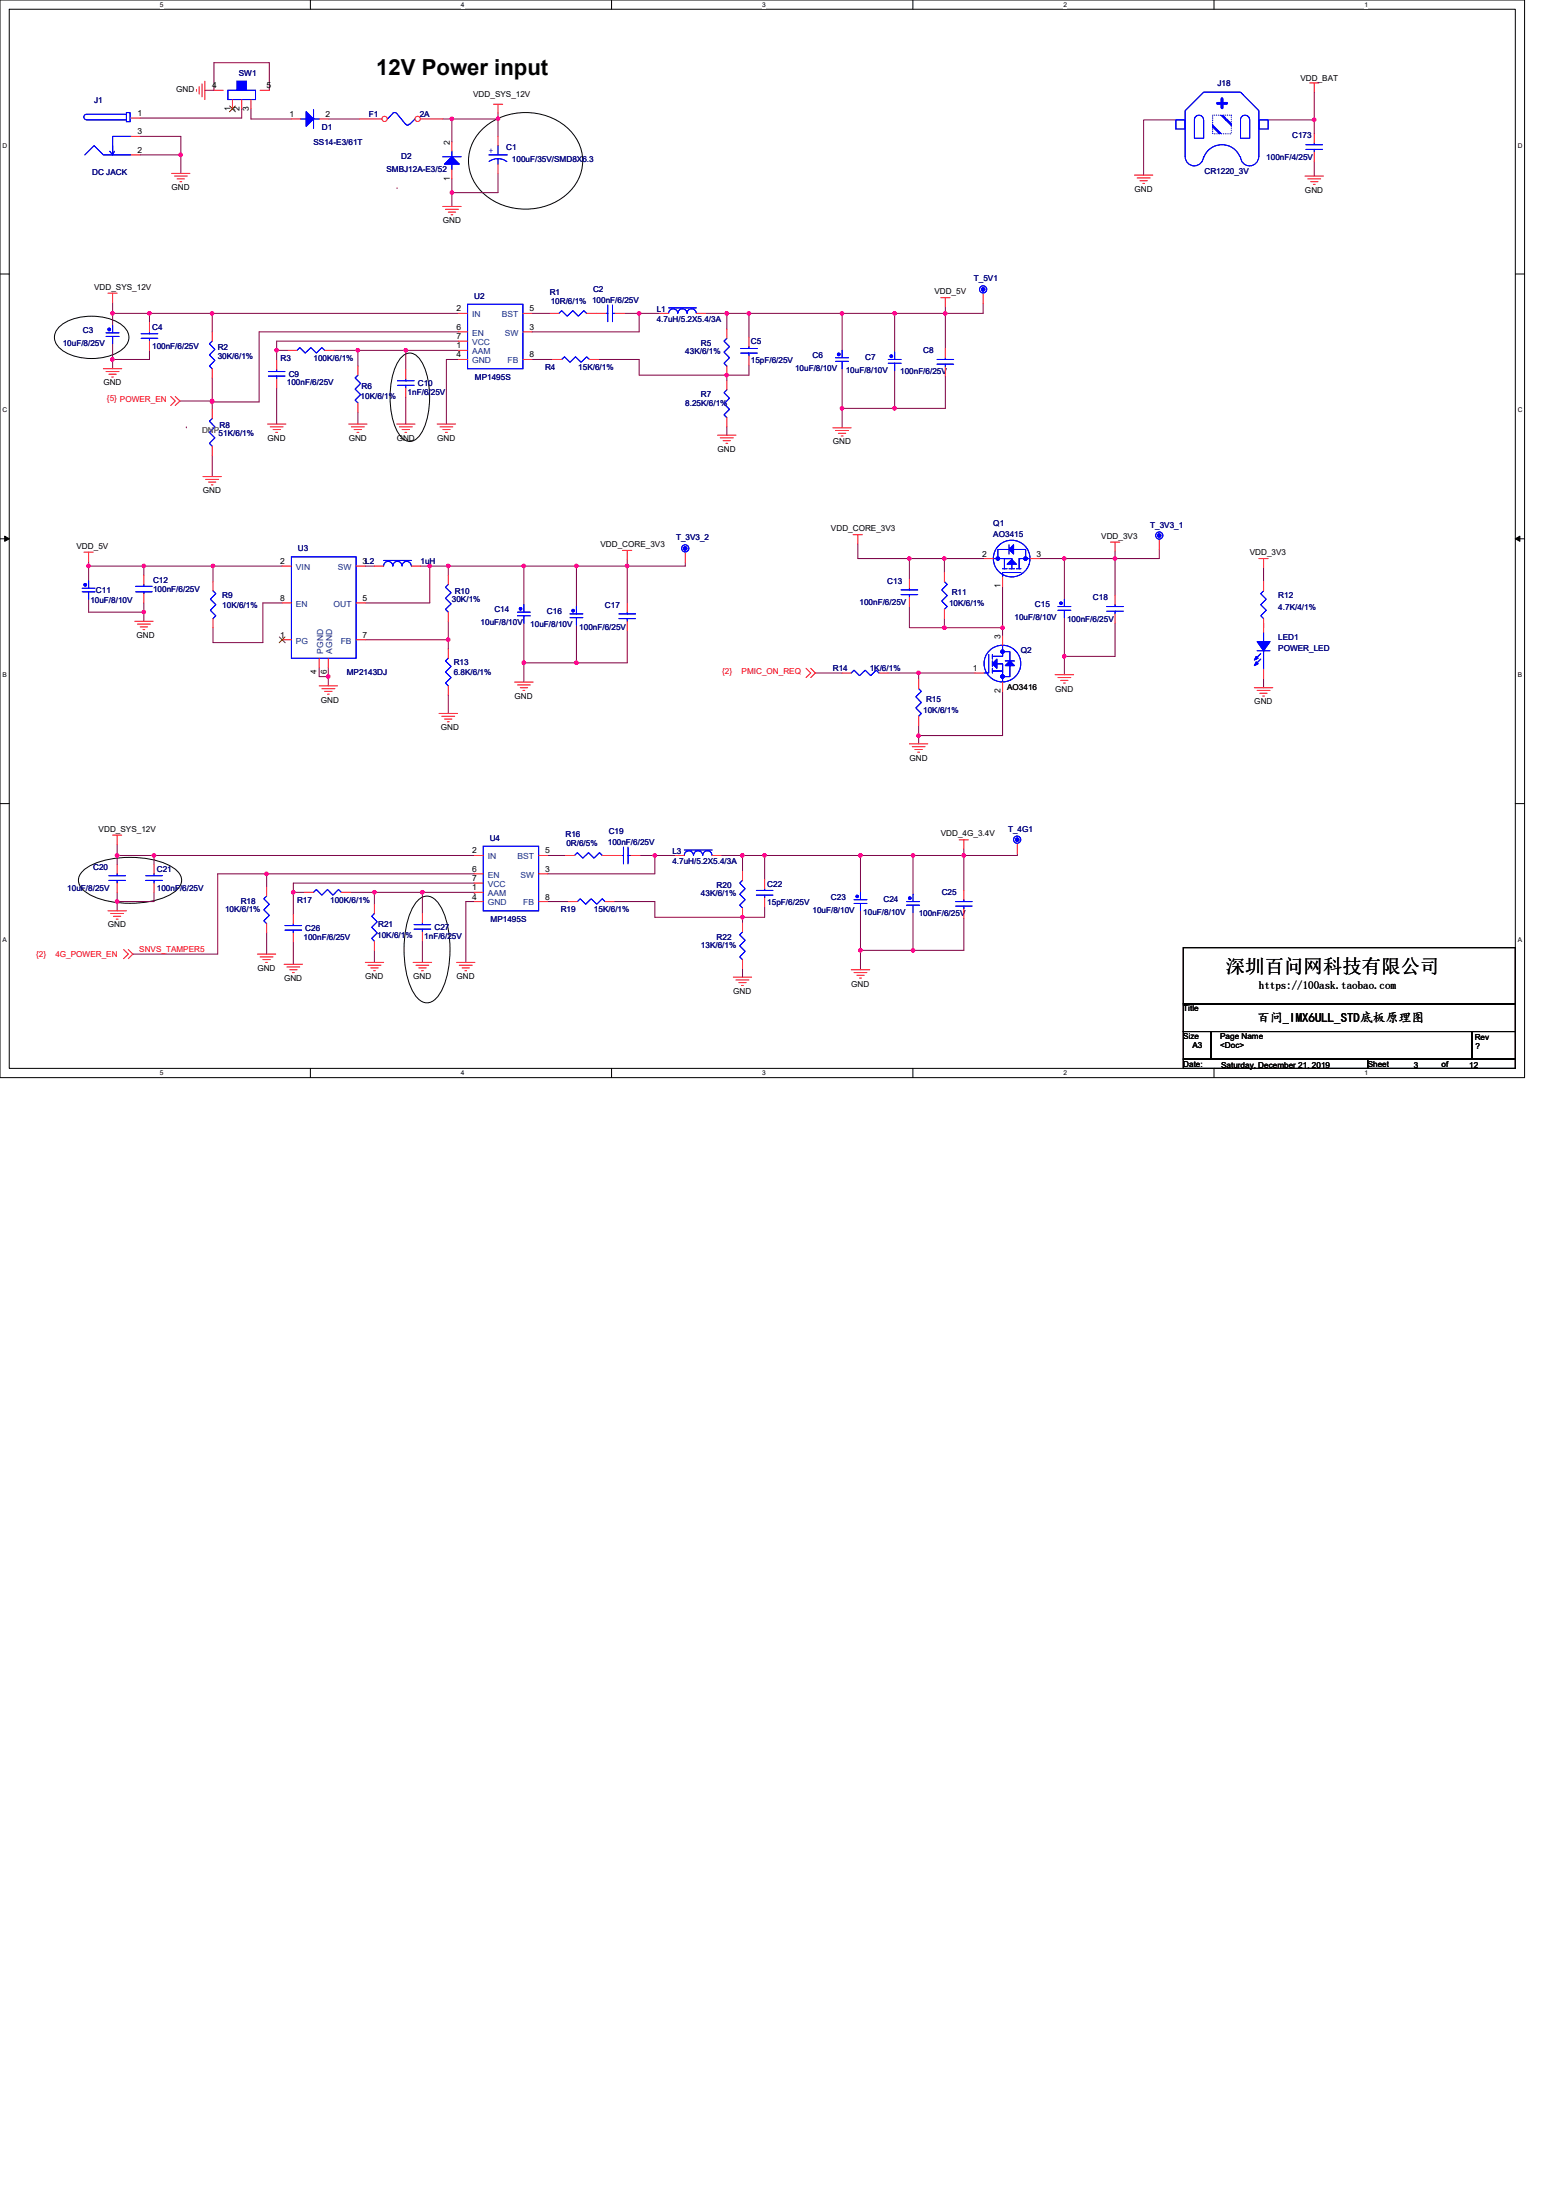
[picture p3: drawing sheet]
<svg xmlns="http://www.w3.org/2000/svg" width="210mm" height="297mm" viewBox="0 0 210 297" stroke-linecap="round" stroke-linejoin="round" font-family="sans-serif">
<path d="M0 0h205.7v145.5h-205.7zM1.2 1.2h203.3v143.1h-203.3z" fill="none" stroke="#000" stroke-width=".13"/>
<g fill="#fff">
<path d="M21.6 .1h.5v1h-.5z"/>
<path d="M21.6 144.4h.5v1h-.5z"/>
</g>
<path d="M41.9 0v1.2M41.9 144.3v1.2" fill="none" stroke="#000" stroke-width=".13"/>
<g fill="#fff">
<path d="M62.2 .1h.5v1h-.5z"/>
<path d="M62.2 144.4h.5v1h-.5z"/>
</g>
<path d="M82.5 0v1.2M82.5 144.3v1.2" fill="none" stroke="#000" stroke-width=".13"/>
<g fill="#fff">
<path d="M102.8 .1h.5v1h-.5z"/>
<path d="M102.8 144.4h.5v1h-.5z"/>
</g>
<path d="M123.2 0v1.2M123.2 144.3v1.2" fill="none" stroke="#000" stroke-width=".13"/>
<g fill="#fff">
<path d="M143.5 .1h.5v1h-.5z"/>
<path d="M143.5 144.4h.5v1h-.5z"/>
</g>
<path d="M163.8 0v1.2M163.8 144.3v1.2" fill="none" stroke="#000" stroke-width=".13"/>
<g fill="#fff">
<path d="M184.1 .1h.5v1h-.5z"/>
<path d="M184.1 144.4h.5v1h-.5z"/>
<path d="M.3 19.1h.7v1h-.7z"/>
<path d="M204.8 19.1h.6v1h-.6z"/>
<path d="M.3 54.9h.7v1h-.7z"/>
<path d="M204.8 54.9h.6v1h-.6z"/>
</g>
<path d="M0 37h1.2M204.5 37h1.2" fill="none" stroke="#000" stroke-width=".13"/>
<g fill="#fff">
<path d="M.3 90.6h.6v1h-.6z"/>
<path d="M204.8 90.6h.6v1h-.6z"/>
</g>
<path d="M0 72.7h1.2M204.5 72.7h1.2" fill="none" stroke="#000" stroke-width=".13"/>
<path d="M.6 72.4l.6 .3-.6 .4zM204.5 72.7l.6-.3v.7z" fill="#000" stroke="#000" stroke-width=".13"/>
<g fill="#fff">
<path d="M.3 126.4h.6v1h-.6z"/>
<path d="M204.8 126.4h.6v1h-.6z"/>
</g>
<g fill="none" stroke="#000" stroke-width=".13">
<path d="M65.1 17.4a8.6 8.6 0 0 1 12.3 .8 5.8 5.8 0 0 1-1.4 8.4 8.6 8.6 0 0 1-11.5-1.3 5.8 5.8 0 0 1 .6-7.9zM8.2 43.9a7.5 7.5 0 0 1 8.3 0 1.91 1.91 0 0 1 0 3.2 7.5 7.5 0 0 1-8.3 0 1.92 1.92 0 0 1 0-3.2zM54.4 48a1.45 1.45 0 0 1 2.2 .5 10.6 10.6 0 0 1 1 8.1 4.4 4.4 0 0 1-1.8 2.9 1.54 1.54 0 0 1-1.8-.7 10.6 10.6 0 0 1-1-8.2 5 5 0 0 1 1.4-2.6zM0 108.5h1.2M11 117.8a8.1 8.1 0 0 1 5.3-2 11.9 11.9 0 0 1 7.3 1.5 1.76 1.76 0 0 1 0 3.1 11.1 11.1 0 0 1-7.3 1.5 8 8 0 0 1-5.3-2 1.57 1.57 0 0 1 0-2.1zM204.5 108.5h1.2M56.2 121.8a1.67 1.67 0 0 1 2.8 0 10.3 10.3 0 0 1 1.7 6.4 11.1 11.1 0 0 1-1.7 6.4 1.66 1.66 0 0 1-2.8 0 10.4 10.4 0 0 1-1.7-6.4 11.1 11.1 0 0 1 1.7-6.4zM159.7 128h44.8v7.6h-44.8zM159.7 135.6h44.8v3.7h-44.8zM159.7 139.3h3.7v3.7h-3.7zM163.4 139.3h35.2v3.7h-35.2zM198.6 139.3h5.9v3.7h-5.9z"/>
<path d="M159.7 143h24.9v1.3h-24.9zM184.6 143h19.9v1.3h-19.9z"/>
</g>
<g fill="none" stroke="#800040" stroke-width=".13">
<path d="M18.9 18.4h5.5v2.5M27.6 12.2h1.3v-3.7h7.4v3.7M32.6 14.7v1.2h-13.7M33.9 14.7v1.4h5.4M44.3 16.1h4.2M59.8 16.1h1.2M61 16.1v3.1M61 16.1h6.2M67.2 15.3v.8M67.2 16.1v2.3M158.7 16.2h-4.4v7.4M171.1 16.2h6.3"/>
<path d="M177.4 12.4v3.8M177.4 16.2v1.9M18.9 20.9h5.5M24.4 20.9v2.5M53.5 25.4h.1M61 24.2v1.8M61 26v1.9M67.2 23.4v2.6h-6.2M177.4 21.8v2M15.2 42.3v1.6M15.2 40.8v1.5h5M15.2 46.4v2.1"/>
<path d="M15.2 48.5v1.3M20.2 47.3v1.2h-5M20.2 42.3h8.4M20.2 42.3v1.3M24.3 54.1h4.3M25.1 57.6v.2M28.6 42.3v2.5M28.6 54.3v1M28.6 51v3.3M28.6 42.3h33.3M37.3 52.4v4.9M37.3 47.3v1.4"/>
<path d="M37.3 47.3h1.5M45.1 47.3h3.2M48.3 55.6v1.7M48.3 47.3v2.1M48.3 47.3h6.5M54.8 53.6v3.7M54.8 47.3v2.6M54.8 47.3h7.1M61.9 47.4h.1M61.9 44.8h-26.9v9.5h-6.4M61.9 46.1h-24.6v1.2M61.9 48.5h-1.7v8.8"/>
<path d="M71.8 42.3h2.4M71.8 48.5h2.7M80.4 42.3h.1M80.8 48.5h5.5v2.2h11.8M84.3 42.3h2M86.3 42.3v2.5h-14.5M86.3 42.3h2.7M95.2 42.3h2.9M98.1 50.7v.7M98.1 42.3h3M98.1 42.3v2.1M98.1 57.6v1.2"/>
<path d="M101.1 42.3v3.3M101.1 49.3v1.4h-3M101.1 42.3h12.5M113.6 42.3v5M113.6 42.3h7.1M113.6 55.1h7.1M113.6 49.8v5.3M113.6 55.1v2.7M120.7 42.3v5.2M120.7 50v5.1h6.9v-4.3M127.6 41.4v5.7M132.7 41v1.3h-12"/>
<path d="M12 75.8v.6M12 76.4h7.4v1.3M12 76.4v2M19.4 76.4h9.3M28.6 61.5v2.8M28.7 76.4v2.1M28.7 76.4h9.4M49.3 76.4h1.2M56.7 76.4h3.8M58 76.4v5h-8.7M60.5 76.4h10.2M60.5 76.4v1.3"/>
<path d="M70.7 76.4v5.2M70.7 76.4h7.1M77.8 76.4v5.5M84.6 75.5v5.9M92.5 75.9v.5h-14.7M115.8 73.4v2h6.9M127.4 75.4h5.4M127.4 75.4h-4.7v2.8M127.4 75.4v1.9M135.3 79.2v5.6M140.3 75.4h3.3M143.6 75.4v5.5"/>
<path d="M150.5 74.4v1h-6.9M156.4 74.2v1.2h-5.9v5M170.5 76.7v1.8M12 80.9v1.8h7.4M19.4 81.4v1.3M19.4 82.7v1.2M38.1 81.4h-2.6v5.4h-6.8v-2M43.1 90.1v1.3h1.2M44.3 90.1v1.3M44.3 91.4v1.2M49.3 86.4h11.2M60.5 83.9v2.5"/>
<path d="M60.5 93.9v2.4M60.5 86.4v1.2M70.7 84.1v5.4M70.7 89.5v2.6M70.7 89.5h7.1M77.8 84.4v5.1M84.6 85.1v4.4h-6.8M110 90.9h3.6M119.9 90.9h4.1M122.7 81.9v2.9h4.7M124 90.9v.8M124 90.9h7.6"/>
<path d="M124 98v1.3M124 99.3v1.1M127.4 83.5v1.3h7.9M135.3 84.8v1.1M135.3 93.3v6h-11.3M143.6 83.4v5.2M143.6 88.6v2.5M150.5 84.1v4.5h-6.9M170.5 84.1v.7M170.5 91.6v1.3M15.8 115.5h5M15.8 114v2.8"/>
<path d="M20.8 115.5v1.3M20.8 115.5h43.2M36 118v1.7M36 118h-6.6v10.8h-11.5M36 118h28M64 119.2h-24.4v1.3M73.9 115.5h2.4M82.5 115.5h.2M86.4 115.5h2v2.5h-14.5M88.4 115.5h2.7M97.3 115.5h2.9M100.2 115.5h3"/>
<path d="M100.2 115.5v2.1M103.2 115.5v3.2M103.2 115.5h12.9M116.1 115.5v5M116.1 115.5h7.1M123.2 115.5v5.2M130.1 114.6v5.6M137.3 115.3v.2h-14.1M15.8 121.7v1.3M15.8 120.5v1.2M20.8 120.5v1.2h-5M36 126v2.8"/>
<path d="M39.6 127.2v3M39.6 120.5h1.5M39.6 120.5v3M47.3 120.5h3.2M50.5 120.5h6.5M50.5 128.3v1.6M50.5 120.5v1.6M57 127.1v2.8M57 120.5v2.8M57 120.5h7M64 120.6h.1M64 121.7h-1.1v8.2"/>
<path d="M73.9 121.7h2.8M82.9 121.7h5.5v2.1h11.8M100.2 123.8v.8M100.2 130.8v1.1M103.2 122.5v1.3h-3M116.1 123v5.3M116.1 128.3v2.6M116.1 128.3h7.1M123.2 123.2v5.1M130.1 124v4.3h-6.9"/>
</g>
<g fill="#f0f" stroke="#f0f" stroke-width=".13">
<circle cx="61" cy="26" r=".24"/>
<circle cx="24.4" cy="20.9" r=".24"/>
<circle cx="36" cy="118" r=".23"/>
<circle cx="57" cy="120.5" r=".24"/>
<circle cx="50.5" cy="120.5" r=".24"/>
<circle cx="100.2" cy="123.8" r=".24"/>
<circle cx="88.4" cy="115.5" r=".24"/>
<circle cx="100.2" cy="115.5" r=".24"/>
<circle cx="116.1" cy="115.5" r=".24"/>
<circle cx="103.2" cy="115.5" r=".24"/>
<circle cx="15.2" cy="48.5" r=".23"/>
<circle cx="20.2" cy="42.3" r=".24"/>
<circle cx="28.6" cy="42.3" r=".23"/>
<circle cx="37.3" cy="47.3" r=".24"/>
<circle cx="54.8" cy="47.3" r=".23"/>
<circle cx="48.3" cy="47.3" r=".23"/>
<circle cx="58" cy="76.4" r=".23"/>
<circle cx="44.3" cy="91.3" r=".24"/>
<circle cx="60.5" cy="86.4" r=".24"/>
<circle cx="86.2" cy="42.3" r=".24"/>
<circle cx="98.1" cy="50.7" r=".23"/>
<circle cx="98.1" cy="42.3" r=".23"/>
<circle cx="113.6" cy="42.3" r=".23"/>
<circle cx="101.1" cy="42.3" r=".24"/>
<circle cx="70.7" cy="76.4" r=".24"/>
<circle cx="60.5" cy="76.4" r=".24"/>
<circle cx="19.4" cy="82.6" r=".23"/>
<circle cx="19.4" cy="76.4" r=".23"/>
<circle cx="28.7" cy="76.4" r=".23"/>
<circle cx="120.7" cy="42.3" r=".24"/>
<circle cx="120.7" cy="55.1" r=".24"/>
<circle cx="113.6" cy="55.1" r=".24"/>
<circle cx="15.8" cy="121.7" r=".24"/>
<circle cx="15.8" cy="115.5" r=".24"/>
<circle cx="20.8" cy="115.5" r=".24"/>
<circle cx="11.9" cy="76.4" r=".23"/>
<circle cx="15.2" cy="42.3" r=".23"/>
<circle cx="127.6" cy="42.3" r=".24"/>
<circle cx="77.8" cy="89.5" r=".24"/>
<circle cx="70.7" cy="89.5" r=".24"/>
<circle cx="84.6" cy="76.4" r=".23"/>
<circle cx="77.8" cy="76.4" r=".24"/>
<circle cx="123.2" cy="128.3" r=".23"/>
<circle cx="116.1" cy="128.3" r=".24"/>
<circle cx="130.1" cy="115.5" r=".24"/>
<circle cx="123.2" cy="115.5" r=".24"/>
<circle cx="67.2" cy="16" r=".23"/>
<circle cx="61" cy="16" r=".23"/>
<circle cx="123.9" cy="90.8" r=".23"/>
<circle cx="123.9" cy="99.3" r=".23"/>
<circle cx="122.7" cy="75.4" r=".24"/>
<circle cx="143.6" cy="75.4" r=".23"/>
<circle cx="127.4" cy="75.4" r=".23"/>
<circle cx="127.4" cy="84.8" r=".23"/>
<circle cx="135.3" cy="84.8" r=".24"/>
<circle cx="143.6" cy="88.6" r=".24"/>
<circle cx="150.5" cy="75.4" r=".24"/>
<circle cx="39.6" cy="120.5" r=".24"/>
<circle cx="177.3" cy="16.2" r=".24"/>
<circle cx="28.6" cy="54.3" r=".24"/>
<circle cx="28.6" cy="54.1" r=".24"/>
</g>
<g fill="none" stroke="#f00" stroke-width=".13">
<path d="M17.7 15.9h1.2M17.7 18.4h1.2M26.5 12.1v.2M26.9 11.7v1M27.3 11.3v1.8M27.6 11v2.4M28.9 12.2h1.2M31.4 13.4v1.3M32.6 13.4v1.3M33.9 13.4v1.3M35.1 12.2h1.2M39.3 16.1h1.3"/>
<path d="M43.1 16.1h1.2M66.6 14.1h1.2M67.2 14.1v1.2M67.2 18.4v1.3M176.7 11.2h1.3M177.4 11.2v1.2M14.6 39.6h1.2M15.2 39.6v1.2M17.7 20.9h1.2M23.2 23.4h2.4M23.5 23.8h1.8M23.9 24.2h1"/>
<path d="M24.3 24.5h.2M59.8 27.9h2.4M60.1 28.3h1.8M60.5 28.6h1M60.9 29h.2M67.2 22.2v1.2M153.1 23.6h2.5M153.5 24h1.7M153.8 24.4h1M154.2 24.8h.3M176.1 23.8h2.5M176.5 24.2h1.7"/>
<path d="M176.9 24.5h1M177.2 24.9h.3M13.9 49.8h2.5M14.3 50.2h1.8M14.7 50.5h1M15.1 50.9h.2M20.2 43.6v1.2M20.2 46.1v1.2M23 53.5l.6 .6-.6 .7M23.6 53.5l.7 .6-.7 .7M36.1 57.3h2.5M36.5 57.6h1.7"/>
<path d="M36.9 58h.9M37.2 58.4h.3M38.8 47.3h1.3M43.8 47.3h1.3M47.1 57.3h2.4M47.4 57.6h1.8M47.8 58h1M48.2 58.4h.2M48.3 54.4v1.2M48.3 49.4v1.3M53.5 57.3h2.5M53.9 57.6h1.7"/>
<path d="M54.3 58h1M54.7 58.4h.2M54.8 49.9v1.3M54.8 52.4v1.2M59 57.3h2.5M59.4 57.6h1.7M59.8 58h.9M60.1 58.4h.3M61.9 47.3h1.2M61.9 42.3h1.2M61.9 48.5h1.2M61.9 44.8h1.2"/>
<path d="M61.9 46.1h1.2M70.6 44.8h1.2M70.6 42.3h1.2M70.6 48.5h1.2M74.5 48.5h1.3M79.5 48.5h1.3M89 42.3h1.2M94 42.3h1.2M96.8 58.8h2.5M97.2 59.1h1.8M97.6 59.5h1M98 59.9h.2"/>
<path d="M98.1 49.4v1.3M98.1 44.4v1.3M101.1 45.6v1.2M101.1 48v1.3M112.4 57.8h2.5M112.8 58.1h1.7M113.1 58.5h1M113.5 58.9h.3M113.6 47.3h.1M113.6 49.8h.1M120.7 47.5h.1M120.7 50h.1"/>
<path d="M127 40.2h1.2M127.6 40.2v1.2M11.3 74.5h1.3M12 74.5v1.3M12 78.4h.1M19.4 77.7v1.2M27.4 64.3h2.5M27.7 64.7h1.8M28.1 65.1h1M28.5 65.5h.2M38.1 76.4h1.2M48 76.4h1.3"/>
<path d="M60.5 77.7v1.2M84 74.3h1.3M84.6 74.3v1.2M115.1 72.2h1.3M115.8 72.2v1.2M127.4 77.3v1.2M132.8 75.4h1.2M135.3 77.9v1.3M139 75.4h1.3M149.9 73.2h1.2M150.5 73.2v1.2M156.4 72.9v1.3"/>
<path d="M169.9 75.4h1.2M170.5 75.4v1.3M170.5 78.5v1.3M12 80.9h.1M18.2 83.9h2.5M18.5 84.3h1.8M18.9 84.6h1M19.3 85h.2M19.4 80.2v1.2M38.1 86.4h1.2M38.1 81.4h1.2M43.1 92.6h2.5"/>
<path d="M43.1 88.9v1.2M43.4 93h1.8M43.8 93.3h1M44.2 93.7h.2M44.3 88.9v1.2M48 81.4h1.3M48 86.4h1.3M59.2 96.3h2.5M59.6 96.7h1.8M60 97.1h1M60.4 97.5h.2M60.5 82.7v1.2"/>
<path d="M69.4 92.1h2.5M69.8 92.5h1.8M70.2 92.9h1M70.6 93.2h.2M108.8 90.2l.6 .7-.6 .6M109.4 90.2l.6 .7-.6 .6M113.6 90.9h1.3M118.6 90.9h1.3M127.4 82.3v1.2M131.6 90.9h1.2M135.3 92.1v1.2M135.3 85.9v1.2"/>
<path d="M142.4 91.1h2.5M142.8 91.5h1.7M143.1 91.9h1M143.5 92.2h.3M143.6 80.9h.1M143.6 83.4h.1M150.5 80.4v1.2M150.5 82.9v1.2M169.3 92.9h2.5M169.7 93.2h1.7M170 93.6h1M170.4 94h.2"/>
<path d="M170.5 83.5v1.3M170.5 84.1v1.3M170.5 90.4v1.2M15.2 112.8h1.2M15.8 112.8v1.2M20.8 116.8v1.2M20.8 119.2v1.3M36 119.7v1.3M100.2 117.6v1.3M122.7 100.4h2.5M123.1 100.8h1.7M123.5 101.2h1"/>
<path d="M123.8 101.6h.3M129.4 113.4h1.3M130.1 113.4v1.2M137.3 114v1.3M14.6 123h2.5M14.9 123.3h1.8M15.3 123.7h1M15.7 124.1h.2M16.7 128.2l.6 .6-.6 .6M17.3 128.2l.6 .6-.6 .6M34.7 128.8h2.5M35.1 129.2h1.8"/>
<path d="M35.5 129.6h1M35.9 129.9h.2M36 124.7v1.3M38.3 130.2h2.5M38.7 130.6h1.7M39.1 130.9h1M39.5 131.3h.2M39.6 123.5v1.2M39.6 126v1.2M41.1 120.5h1.2M46.1 120.5h1.2M49.3 129.9h2.5"/>
<path d="M49.7 130.3h1.7M50 130.7h1M50.4 131.1h.3M50.5 127.1v1.2M50.5 122.1v1.2M55.8 129.9h2.5M56.1 130.3h1.8M56.5 130.7h1M56.9 131.1h.2M61.6 129.9h2.5M62 130.3h1.7M62.4 130.7h1"/>
<path d="M62.7 131.1h.3M99 131.9h2.4M99.3 132.3h1.8M99.7 132.7h1M100.1 133.1h.2M100.2 122.6v1.2M100.2 129.6v1.2M100.2 124.6v1.2M114.9 130.9h2.5M115.3 131.3h1.7M115.6 131.7h1M116 132.1h.2"/>
<path d="M116.1 120.5h.1M116.1 123h.1M123.2 120.7h.1M123.2 123.2h.1M130.1 120.2v1.3M130.1 122.7v1.3"/>
</g>
<g fill="none" stroke="#00f" stroke-width=".13">
<path d="M11.7 15.4a.37 .37 0 0 0-.4 .4 .37 .37 0 0 0 .4 .4M11.7 15.4h5.4M11.7 16.2h5.4M17.1 15.2h.4v1.2h-.4zM17.7 18.4h-2.5v2.5v-1.2M30.8 12.2h3.7v1.2h-3.7zM40.6 16.1h.7M42.3 14.8v2.5M42.3 16.1h.8M53 15.3l.3-.1 .2 .1M53 15.3l-.7 .8M53.5 15.3l1.3 1.5"/>
<path d="M55.2 16.8l-.2 .1-.2-.1M56 16.1l-.7 .7M67.2 19.7v1.2M11.5 20.9l1.2-1.2 1.2 1.2h3.8M14.8 20.4l.4 .5 .2-.5M66 20.9h2.5M66 21.8a2.02 2.02 0 0 1 2.4 0M67.2 21.4v.8M19 45.7h2.3M19 45.1h2.3M20.2 44.8v.3M20.2 45.7v.4"/>
<path d="M40.1 47.3l.3-.4 .8 .8 .8-.8 .7 .8 .7-.8 .4 .4M48.3 50.7l-.4 .3 .8 .8-.8 .7 .8 .8-.8 .7 .4 .4M53.6 52h2.3M53.6 51.4h2.3M54.8 51.2v.2M54.8 52v.4M63.1 41.1h7.5v8.7h-7.5zM75.8 48.5l.4-.3 .7 .7 .8-.7 .7 .7 .8-.7 .3 .3M90.2 42.3a.61 .61 0 0 1 .6-.6 .61 .61 0 0 1 .7 .6M90.2 41.6h3.8M92.7 42.3a.61 .61 0 0 0-.6-.6 .61 .61 0 0 0-.6 .6M94 42.3a.61 .61 0 0 0-.7-.6 .61 .61 0 0 0-.6 .6"/>
<path d="M98.1 45.7l-.4 .4 .7 .7-.7 .7 .7 .8-.7 .7 .4 .4M99.9 47.7h2.3M99.9 47.1h2.3M101.1 46.8v.3M101.1 47.7v.3M112.8 48.8h1.7M112.8 48.3h1.7M113.6 47.3v1M113.6 48.8v1M119.9 49h1.7M119.9 48.5h1.7M120.7 47.5v1"/>
<path d="M120.7 49v1M11.1 79.9h1.7M11.1 79.4h1.7M12 78.4v1M12 79.9v1M18.3 79.9h2.2M18.3 79.2h2.2M19.4 78.9v.3M19.4 79.9v.3M39.3 75.2h8.7v13.7h-8.7zM60.5 78.9l-.4 .4 .8 .7-.8 .8 .8 .7-.8 .8 .4 .4M127.4 78.5l.4 .4-.7 .8 .7 .7-.7 .8 .7 .7-.4 .4"/>
<path d="M134 75.4h2.5v1.4M135.3 76.8h.6M135.3 75.4h1.2v.5M135.6 75.5v1.2M135.6 75.4v1.4M136.2 76.8h.7M136.2 73.6v1.2M136.2 74.2h-1.5v1.2M136.8 74.2h1.6v1.2M137.2 76.8h.6M137.8 77.3h-2.5v.6M137.8 75.4h-.3v1.3"/>
<path d="M139 75.4h-1.5v1.4M170.5 79.8l-.4 .4 .8 .7-.8 .7 .8 .8-.8 .7 .4 .4M114.9 90.9l.4-.4 .7 .7 .8-.7 .7 .7 .7-.7 .4 .4M133.4 88.4v2.5h-.6M133.9 89.2v.8M133.9 88.4v.6M133.9 90.2v.7M133.9 90.6h1.4M134 90.6h1.2M134.5 89.6h.8v2.5M134.8 89.6h.5v1.3M135.3 88.4v.2h-1.3"/>
<path d="M135.3 87.1v1.5h-1.4M135.3 88h1v1.2M135.7 89.2h1.2M136.3 89.9v1.5h-1M142.8 82.4h1.7M142.8 81.9h1.7M143.6 80.9v1M143.6 82.4v1M149.4 82.5h2.2M149.4 81.9h2.2M150.5 81.6v.3M150.5 82.5v.4"/>
<path d="M169.7 87.9h1.7M170.1 88.2l-.7 .8M170.1 89l-.7 .7M170.5 85.4v1.2M170.5 87.9v2.5M19.7 118.9h2.2M19.7 118.2h2.2M20.8 118v.2M20.8 118.9v.3M100.2 118.9l-.4 .3 .8 .8-.8 .7 .8 .8-.8 .7 .4 .4M36 121l-.4 .3 .7 .8-.7 .8 .7 .7-.7 .7 .4 .4M38.5 125.6h2.2"/>
<path d="M38.5 125h2.2M39.6 124.7v.3M39.6 125.6v.4M42.3 120.5l.4-.4 .7 .8 .8-.8 .7 .8 .8-.8 .4 .4M50.5 123.3l-.3 .4 .7 .8-.7 .7 .7 .8-.7 .7 .3 .4M100.2 125.8l-.4 .4 .8 .8-.8 .7 .8 .7-.8 .8 .4 .4M115.3 122h1.7M115.3 121.5h1.7M116.1 120.5v1M116.1 122v1M122.3 122.2h1.8M122.3 121.7h1.8"/>
<path d="M123.2 120.7v1M123.2 122.2v1M128.9 122.3h2.3M128.9 121.7h2.3M130.1 121.5v.2M130.1 122.3v.4"/>
<circle cx="136.5" cy="75.4" r="2.48"/>
<circle cx="156.4" cy="72.3" r=".49"/>
<circle cx="135.3" cy="89.6" r="2.48"/>
<circle cx="137.3" cy="113.4" r=".49"/>
</g>
<g fill="#00f" stroke="#00f" stroke-width=".13">
<path d="M136.8 73.6v1.2l-.6-.6z" fill-rule="evenodd"/>
<path d="M136.5 75.5l.7 .7h-1.3z" fill-rule="evenodd"/>
<path d="M136.8 73.6v1.2l-.6-.6z" fill-rule="evenodd"/>
<path d="M136.5 75.5l.7 .7h-1.3z" fill-rule="evenodd"/>
<path d="M122.6 121.1h.3v.3h-.3z" fill-rule="evenodd"/>
<path d="M122.6 121.1h.3v.3h-.3z" fill-rule="evenodd"/>
<path d="M113.1 47.7h.2v.3h-.2z" fill-rule="evenodd"/>
<path d="M113.1 47.7h.2v.3h-.2z" fill-rule="evenodd"/>
<path d="M134.5 89v1.2l-.6-.6z" fill-rule="evenodd"/>
<path d="M136.3 89.2l.6 .7h-1.2z" fill-rule="evenodd"/>
<path d="M134.5 89v1.2l-.6-.6z" fill-rule="evenodd"/>
<path d="M136.3 89.2l.6 .7h-1.2z" fill-rule="evenodd"/>
<path d="M11.4 78.8h.2v.3h-.2z" fill-rule="evenodd"/>
<path d="M11.4 78.8h.2v.3h-.2z" fill-rule="evenodd"/>
<path d="M41.3 15.1l1 1-1 1z" fill-rule="evenodd"/>
<path d="M41.3 15.1l1 1-1 1z" fill-rule="evenodd"/>
<path d="M143 81.3h.3v.3h-.3z" fill-rule="evenodd"/>
<path d="M143 81.3h.3v.3h-.3z" fill-rule="evenodd"/>
<path d="M120.1 48h.3v.2h-.3z" fill-rule="evenodd"/>
<path d="M120.1 48h.3v.2h-.3z" fill-rule="evenodd"/>
<path d="M32 11h1.2v1.2h-1.2z" fill-rule="evenodd"/>
<path d="M32 11h1.2v1.2h-1.2z" fill-rule="evenodd"/>
<path d="M169.7 86.6h1.7l-.9 1.3z" fill-rule="evenodd"/>
<path d="M169.5 89.4l.3 .2-.5 .3z" fill-rule="evenodd"/>
<path d="M169.5 88.6l.3 .3-.5 .2z" fill-rule="evenodd"/>
<path d="M169.7 86.6h1.7l-.9 1.3z" fill-rule="evenodd"/>
<path d="M169.5 89.4l.3 .2-.5 .3z" fill-rule="evenodd"/>
<path d="M169.5 88.6l.3 .3-.5 .2z" fill-rule="evenodd"/>
<circle cx="134.7" cy="75.4" r=".23"/>
<circle cx="138.4" cy="75.4" r=".24"/>
<circle cx="156.4" cy="72.3" r=".23"/>
<circle cx="135.3" cy="88" r=".24"/>
<circle cx="135.3" cy="91.3" r=".24"/>
<circle cx="115.7" cy="121" r=".17"/>
<circle cx="137.3" cy="113.4" r=".24"/>
</g>
<path d="M31 14.3l.8 .8M31.7 14.3l-.7 .8M37.7 86l.8 .8M38.5 86l-.8 .8" fill="none" stroke="#804000" stroke-width=".13"/>
<circle cx="51.9" cy="16.1" r=".36" fill="#fff" stroke="#f00" stroke-width=".13"/>
<path d="M48.5 16.1h3" fill="none" stroke="#f00" stroke-width=".13"/>
<circle cx="56.4" cy="16.1" r=".36" fill="#fff" stroke="#f00" stroke-width=".13"/>
<path d="M56.7 16.1h3.1M98.1 56.4v1.2M98.1 51.4v1.2M124 91.7v1.3M124 96.7v1.3M103.2 118.7v1.3M103.2 121.2v1.3" fill="none" stroke="#f00" stroke-width=".13"/>
<g fill="none" stroke="#00f" stroke-width=".13">
<path d="M158.7 16.2h1.2v1.2h-1.2zM161.2 16.2v2.5h1.2v-2.5M161.2 16.2a.61 .61 0 0 1 .6-.6 .61 .61 0 0 1 .6 .6M167.4 16.2v2.5h1.3v-2.5M167.4 16.2a.61 .61 0 0 1 .6-.6 .61 .61 0 0 1 .6 .6M169.9 16.2h1.2v1.2h-1.2zM162.4 21.1a1.24 1.24 0 0 1-1.2 1.3 1.24 1.24 0 0 1-1.3-1.3v-6.2l2.5-2.5h5l2.5 2.5v6.3a1.24 1.24 0 0 1-1.3 1.2 1.24 1.24 0 0 1-1.2-1.3M167.3 21.2a2.61 2.61 0 0 0-2.5-1.7 2.61 2.61 0 0 0-2.4 1.9M98.1 52.6l-.4 .4 .7 .8-.7 .7 .7 .8-.7 .7 .4 .4M124 93l.3 .3-.7 .8 .7 .7-.7 .8 .7 .7-.3 .4M103.2 120v.2M102.1 120.9h2.2"/>
<path d="M102.1 120.2h2.2M103.2 120.9v.3"/>
</g>
<path d="M164.3 13.9h1.2M164.9 13.3v1.3" fill="none" stroke="#00f" stroke-width=".36"/>
<path d="M163.7 15.6h2.5v2.5h-2.5z" fill="#fff"/>
<path d="M163.7 15.6h2.5v2.5h-2.5z" fill-rule="evenodd" fill="#00f" stroke="#00f" stroke-width=".13"/>
<path d="M158.7 16.2h1.2v1.2h-1.2zM161.2 16.2v2.5h1.2v-2.5M161.2 16.2a.61 .61 0 0 1 .6-.6 .61 .61 0 0 1 .6 .6M167.4 16.2v2.5h1.3v-2.5M167.4 16.2a.61 .61 0 0 1 .6-.6 .61 .61 0 0 1 .6 .6M169.9 16.2h1.2v1.2h-1.2zM162.4 21.1a1.24 1.24 0 0 1-1.2 1.3 1.24 1.24 0 0 1-1.3-1.3v-6.2l2.5-2.5h5l2.5 2.5v6.3a1.24 1.24 0 0 1-1.3 1.2 1.24 1.24 0 0 1-1.2-1.3M167.3 21.2a2.61 2.61 0 0 0-2.5-1.7 2.61 2.61 0 0 0-2.4 1.9" fill="none" stroke="#00f" stroke-width=".13"/>
<path d="M164.3 13.9h1.2M164.9 13.3v1.3" fill="none" stroke="#00f" stroke-width=".36"/>
<path d="M163.7 15.6h2.5v2.5h-2.5z" fill="#fff"/>
<g fill="#00f" stroke="#00f" stroke-width=".13">
<path d="M163.7 15.6h2.5v2.5h-2.5z" fill-rule="evenodd"/>
<path d="M60 22.2l1-1 1 1z" fill-rule="evenodd"/>
<path d="M60 22.2l1-1 1 1z" fill-rule="evenodd"/>
<path d="M14.6 44.3h.3v.3h-.3z" fill-rule="evenodd"/>
<path d="M14.6 44.3h.3v.3h-.3z" fill-rule="evenodd"/>
<path d="M77.2 82.3h.3v.3h-.3z" fill-rule="evenodd"/>
<path d="M77.2 82.3h.3v.3h-.3z" fill-rule="evenodd"/>
<path d="M70.1 82.1h.3v.2h-.3z" fill-rule="evenodd"/>
<path d="M70.1 82.1h.3v.2h-.3z" fill-rule="evenodd"/>
<circle cx="132.7" cy="39.1" r=".23"/>
<circle cx="92.5" cy="74" r=".24"/>
</g>
<g fill="none" stroke="#f00" stroke-width=".13">
<path d="M61 19.2v1.2M158.7 16.2h.1M171.1 16.2h.1M177.4 18.1v1.2M61 22.9v1.3M132.7 39.7v1.3M177.4 20.5v1.3M15.2 43.9h.1M15.2 46.4h.1M28.6 49.8v1.2M28.6 44.8v1.3M28.6 55.3v1.2"/>
<path d="M37.3 48.7v1.2M37.3 51.2v1.2M74.2 42.3h1.2M79.2 42.3h1.2M80.5 42.3h1.3M83 42.3h1.3M127.6 47.1v1.2M127.6 49.5v1.3M28.6 60.2v1.3M28.7 78.5v1.3M50.5 76.4h1.3M55.5 76.4h1.2"/>
<path d="M92.5 74.7v1.2M122.7 78.2v1.2M28.7 83.5v1.3M60.5 87.6v1.3M60.5 92.6v1.3M70.7 81.6h.1M70.7 84.1h.1M77.8 81.9h.1M77.8 84.4h.1M84.6 81.4v1.3M84.6 83.9v1.2M122.7 80.6v1.3"/>
<path d="M15.8 116.8v1.2M15.8 119.2v1.3M64 115.5h1.2M64 118h1.2M64 119.2h1.2M72.7 118h1.2M72.7 115.5h1.2M76.3 115.5h1.2M81.3 115.5h1.2M82.7 115.5h1.2M85.1 115.5h1.3M91.1 115.5h1.3"/>
<path d="M96.1 115.5h1.2M57 123.3v1.3M57 125.8v1.3M64 120.5h1.2M64 121.7h1.2M72.7 121.7h1.2M76.7 121.7h1.2M81.6 121.7h1.3"/>
</g>
<g fill="none" stroke="#00f" stroke-width=".13">
<path d="M176.2 19.5h2.3M177.4 19.3v.2M59.8 21.2h2.4M61 20.4v.8M61 22.2v.7M176.2 20.2h2.3M177.4 20.2v.3M14.3 45.4h1.8M14.3 44.9h1.8M15.2 43.9v1M15.2 45.4v1M28.6 46.1l-.3 .3 .7 .8-.7 .7 .7 .8-.7 .7 .3 .4"/>
<path d="M28.6 56.5l-.3 .4 .7 .7-.7 .8 .7 .7-.7 .8 .3 .3M36.2 50.8h2.3M36.2 50.2h2.3M37.3 49.9v.3M37.3 50.8v.4M75.4 42.3l.4-.3 .7 .7 .8-.7 .7 .7 .8-.7 .4 .3M81.8 42.3h.2M82 41.2v2.2M82.7 41.2v2.2M82.7 42.3h.3M126.4 49.2h2.3M126.4 48.5h2.3"/>
<path d="M127.6 48.3v.2M127.6 49.2v.3M28.7 79.8l.4 .4-.7 .7 .7 .7-.7 .8 .7 .7-.4 .4M51.8 76.4a.61 .61 0 0 1 .6-.6 .61 .61 0 0 1 .6 .6M51.8 75.7h3.7M54.3 76.4a.61 .61 0 0 0-.7-.6 .61 .61 0 0 0-.6 .6M55.5 76.4a.61 .61 0 0 0-.6-.6 .61 .61 0 0 0-.6 .6M121.6 79.7h2.2M122.7 79.4v.3M60.5 88.9l-.4 .3 .8 .8-.8 .7 .8 .8-.8 .7 .4 .4M69.8 83.1h1.8M69.8 82.7h1.8"/>
<path d="M70.7 81.6v1.1M70.7 83.1v1M76.9 83.4h1.8M76.9 82.9h1.8M77.8 81.9v1M77.8 83.4v1M83.5 83.5h2.3M83.5 82.9h2.3M84.6 82.7v.2M84.6 83.5v.4M121.6 80.3h2.2M122.7 80.3v.3"/>
<path d="M14.7 118.9h2.2M14.7 118.2h2.2M15.8 118v.2M15.8 118.9v.3M65.2 114.3h7.5v8.7h-7.5zM77.5 115.5l.4-.4 .8 .8 .7-.8 .8 .8 .7-.8 .4 .4M83.9 115.5h.2M84.1 114.4v2.2M84.8 114.4v2.2M84.8 115.5h.3M92.4 114.8h3.7M92.4 115.5a.62 .62 0 0 1 .6-.6 .62 .62 0 0 1 .6 .6 .61 .61 0 0 1 .6-.6 .61 .61 0 0 1 .6 .6 .62 .62 0 0 1 .7-.6 .62 .62 0 0 1 .6 .6"/>
<path d="M55.9 125.5h2.2M55.9 124.8h2.2M57 124.6v.2M57 125.5v.3M77.9 121.7l.4-.4 .7 .8 .8-.8 .7 .8 .8-.8 .3 .4"/>
<circle cx="132.7" cy="39.1" r=".49"/>
<circle cx="92.5" cy="74" r=".49"/>
</g>
<g fill="#f0f" stroke="#f0f" stroke-width=".13">
<circle cx="61" cy="26" r=".24"/>
<circle cx="24.4" cy="20.9" r=".24"/>
<circle cx="36" cy="118" r=".23"/>
<circle cx="57" cy="120.5" r=".24"/>
<circle cx="50.5" cy="120.5" r=".24"/>
<circle cx="100.2" cy="123.8" r=".24"/>
<circle cx="88.4" cy="115.5" r=".24"/>
<circle cx="100.2" cy="115.5" r=".24"/>
<circle cx="116.1" cy="115.5" r=".24"/>
<circle cx="103.2" cy="115.5" r=".24"/>
<circle cx="15.2" cy="48.5" r=".23"/>
<circle cx="20.2" cy="42.3" r=".24"/>
<circle cx="28.6" cy="42.3" r=".23"/>
<circle cx="37.3" cy="47.3" r=".24"/>
<circle cx="54.8" cy="47.3" r=".23"/>
<circle cx="48.3" cy="47.3" r=".23"/>
<circle cx="58" cy="76.4" r=".23"/>
<circle cx="44.3" cy="91.3" r=".24"/>
<circle cx="60.5" cy="86.4" r=".24"/>
<circle cx="86.2" cy="42.3" r=".24"/>
<circle cx="98.1" cy="50.7" r=".23"/>
<circle cx="98.1" cy="42.3" r=".23"/>
<circle cx="113.6" cy="42.3" r=".23"/>
<circle cx="101.1" cy="42.3" r=".24"/>
<circle cx="70.7" cy="76.4" r=".24"/>
<circle cx="60.5" cy="76.4" r=".24"/>
<circle cx="19.4" cy="82.6" r=".23"/>
<circle cx="19.4" cy="76.4" r=".23"/>
<circle cx="28.7" cy="76.4" r=".23"/>
<circle cx="120.7" cy="42.3" r=".24"/>
<circle cx="120.7" cy="55.1" r=".24"/>
<circle cx="113.6" cy="55.1" r=".24"/>
<circle cx="15.8" cy="121.7" r=".24"/>
<circle cx="15.8" cy="115.5" r=".24"/>
<circle cx="20.8" cy="115.5" r=".24"/>
<circle cx="11.9" cy="76.4" r=".23"/>
<circle cx="15.2" cy="42.3" r=".23"/>
<circle cx="127.6" cy="42.3" r=".24"/>
<circle cx="77.8" cy="89.5" r=".24"/>
<circle cx="70.7" cy="89.5" r=".24"/>
<circle cx="84.6" cy="76.4" r=".23"/>
<circle cx="77.8" cy="76.4" r=".24"/>
<circle cx="123.2" cy="128.3" r=".23"/>
<circle cx="116.1" cy="128.3" r=".24"/>
<circle cx="130.1" cy="115.5" r=".24"/>
<circle cx="123.2" cy="115.5" r=".24"/>
<circle cx="67.2" cy="16" r=".23"/>
<circle cx="61" cy="16" r=".23"/>
<circle cx="123.9" cy="90.8" r=".23"/>
<circle cx="123.9" cy="99.3" r=".23"/>
<circle cx="122.7" cy="75.4" r=".24"/>
<circle cx="143.6" cy="75.4" r=".23"/>
<circle cx="127.4" cy="75.4" r=".23"/>
<circle cx="127.4" cy="84.8" r=".23"/>
<circle cx="135.3" cy="84.8" r=".24"/>
<circle cx="143.6" cy="88.6" r=".24"/>
<circle cx="150.5" cy="75.4" r=".24"/>
<circle cx="39.6" cy="120.5" r=".24"/>
<circle cx="177.3" cy="16.2" r=".24"/>
<circle cx="28.6" cy="54.3" r=".24"/>
<circle cx="28.6" cy="54.1" r=".24"/>
</g>
<text font-size="3" x="50.8" y="10.1">12V Power input</text>
<text font-size="2.6" x="165.4" y="131.4">深圳百问网科技有限公司</text>
<text font-size="1.7" x="169.7" y="138">百问_IMX6ULL_STD底板原理图</text>
<text font-size="1.5" x="169.9" y="133.6">https://100ask.taobao.com</text>
<g font-size="1.1">
<text x="28.6" y="11.9">4</text>
<text x="36" y="11.9">5</text>
<text x="175.5" y="11">VDD_BAT</text>
<text x="18.5" y="15.7">1</text>
<text x="23.8" y="12.5">GND</text>
<text x="31.1" y="14.9" transform="rotate(-90 31.1 14.9)">1</text>
<text x="32.3" y="14.9" transform="rotate(-90 32.3 14.9)">2</text>
<text x="33.6" y="14.9" transform="rotate(-90 33.6 14.9)">3</text>
<text x="39.1" y="15.8">1</text>
<text x="43.9" y="15.8">2</text>
<text x="63.9" y="13.1">VDD_SYS_12V</text>
<text x="18.5" y="18.1">3</text>
<text x="18.5" y="20.6">2</text>
<text x="60.7" y="19.6" transform="rotate(-90 60.7 19.6)">2</text>
<text x="23.2" y="25.7">GND</text>
<text x="60.7" y="24.4" transform="rotate(-90 60.7 24.4)">1</text>
<text x="153.1" y="25.9">GND</text>
<text x="176.1" y="26">GND</text>
<text x="59.8" y="30.1">GND</text>
<text x="12.7" y="39.1">VDD_SYS_12V</text>
<text x="126.1" y="39.7">VDD_5V</text>
<text x="61.6" y="47">1</text>
<text x="61.6" y="42">2</text>
<text x="61.6" y="44.5">6</text>
<text x="61.6" y="45.8">7</text>
<text x="71.4" y="42">5</text>
<text x="71.4" y="44.5">3</text>
<text x="13.9" y="52">GND</text>
<text x="61.6" y="48.3">4</text>
<text x="71.4" y="48.3">8</text>
<text x="36.1" y="59.5">GND</text>
<text x="47.1" y="59.5">GND</text>
<text x="53.5" y="59.5">GND</text>
<text x="59" y="59.5">GND</text>
<text x="96.8" y="61">GND</text>
<text x="112.4" y="60">GND</text>
<text x="27.4" y="66.6">GND</text>
<text x="112.1" y="71.7">VDD_CORE_3V3</text>
<text x="10.3" y="74.1">VDD_5V</text>
<text x="37.8" y="76.2">2</text>
<text x="48.9" y="76.2">3L2</text>
<text x="81" y="73.8">VDD_CORE_3V3</text>
<text x="132.5" y="75.1">2</text>
<text x="139.9" y="75.1">3</text>
<text x="148.6" y="72.7">VDD_3V3</text>
<text x="168.7" y="75">VDD_3V3</text>
<text x="37.8" y="81.1">8</text>
<text x="48.9" y="81.1">5</text>
<text x="135" y="79.4" transform="rotate(-90 135 79.4)">1</text>
<text x="18.4" y="86.1">GND</text>
<text x="37.8" y="86.1">1</text>
<text x="48.9" y="86.1">7</text>
<text x="135" y="86.3" transform="rotate(-90 135 86.3)">3</text>
<text x="42.7" y="91" transform="rotate(-90 42.7 91)">4</text>
<text x="43.3" y="94.9">GND</text>
<text x="44.1" y="91" transform="rotate(-90 44.1 91)">6</text>
<text x="69.4" y="94.4">GND</text>
<text x="131.3" y="90.6">1</text>
<text x="135" y="93.6" transform="rotate(-90 135 93.6)">2</text>
<text x="135.9" y="93.1">AO3416</text>
<text x="142.4" y="93.4">GND</text>
<text x="169.3" y="95.1">GND</text>
<text x="59.5" y="98.6">GND</text>
<text x="122.7" y="102.7">GND</text>
<text x="13.3" y="112.3">VDD_SYS_12V</text>
<text x="127" y="112.9">VDD_4G_3.4V</text>
<text x="63.7" y="115.2">2</text>
<text x="63.7" y="117.7">6</text>
<text x="63.7" y="119">7</text>
<text x="73.6" y="115.2">5</text>
<text x="73.6" y="117.7">3</text>
<text x="14.6" y="125.2">GND</text>
<text x="63.7" y="120.2">1</text>
<text x="63.7" y="121.5">4</text>
<text x="73.6" y="121.5">8</text>
<text x="34.7" y="131.1">GND</text>
<text x="38.3" y="132.4">GND</text>
<text x="49.3" y="132.2">GND</text>
<text x="55.8" y="132.2">GND</text>
<text x="61.6" y="132.2">GND</text>
<text x="99" y="134.2">GND</text>
<text x="114.9" y="133.2">GND</text>
<text x="159.7" y="136.6">Title</text>
<text x="159.7" y="140.3">Size</text>
<text x="160.9" y="141.5">A3</text>
<text x="164.7" y="140.3">Page Name</text>
<text x="164.7" y="141.5">&lt;Doc&gt;</text>
<text x="199" y="140.4">Rev</text>
<text x="199.1" y="141.7">?</text>
<text x="159.7" y="144">Date:</text>
<text x="164.8" y="144.1">Saturday, December 21, 2019</text>
<text x="184.6" y="144">Sheet</text>
<text x="190.8" y="144.1">3</text>
<text x="194.5" y="144">of</text>
<text x="198.3" y="144.1">12</text>
</g>
<g font-size="1.1" fill="#000080">
<text x="32.2" y="10.2">SW1</text>
<text x="164.3" y="11.6">J18</text>
<text x="12.7" y="14">J1</text>
<text x="43.4" y="17.6">D1</text>
<text x="49.8" y="15.8">F1</text>
<text x="56.6" y="15.8">2A</text>
<text x="12.4" y="23.7">DC JACK</text>
<text x="42.3" y="19.6">SS14-E3/61T</text>
<text x="52.2" y="23.2">SMBJ12A-E3/52</text>
<text x="54.1" y="21.4">D2</text>
<text x="68.3" y="20.2">C1</text>
<text x="69.1" y="21.9">100uF/35V/SMD8X6.3</text>
<text x="162.5" y="23.5">CR1220_3V</text>
<text x="170.9" y="21.5">100nF/4/25V</text>
<text x="174.4" y="18.7">C173</text>
<text x="64" y="40.3">U2</text>
<text x="74.2" y="39.9">R1</text>
<text x="74.3" y="41.1">10R/6/1% 100nF/6/25V</text>
<text x="80" y="39.5">C2</text>
<text x="131.4" y="38">T_5V1</text>
<text x="8.5" y="46.7">10uF/8/25V</text>
<text x="11.2" y="45">C3</text>
<text x="20.5" y="44.6">C4</text>
<text x="20.5" y="47.1">100nF/6/25V</text>
<text x="29.4" y="47.2">R2</text>
<text x="88.6" y="42.1">L1</text>
<text x="88.6" y="43.5">4.7uH/5.2X5.4/3A</text>
<text x="92.5" y="47.8">43K/6/1%</text>
<text x="94.6" y="46.7">R5</text>
<text x="101.3" y="46.4">C5</text>
<text x="124.6" y="47.7">C8</text>
<text x="29.4" y="48.4">30K/6/1%</text>
<text x="37.8" y="48.7">R3</text>
<text x="38.7" y="52">100nF/6/25V</text>
<text x="39" y="50.9">C9</text>
<text x="42.3" y="48.7">100K/6/1%</text>
<text x="48.7" y="53.9">10K/6/1%</text>
<text x="48.8" y="52.6">R6</text>
<text x="55" y="53.3">1nF/6/25V</text>
<text x="56.4" y="52.2">C10</text>
<text x="64.1" y="51.3">MP1495S</text>
<text x="73.6" y="49.9">R4</text>
<text x="78" y="49.9">15K/6/1%</text>
<text x="94.6" y="53.7">R7</text>
<text x="101.3" y="49.1">15pF/6/25V</text>
<text x="107.3" y="50.1">10uF/8/10V</text>
<text x="109.6" y="48.3">C6</text>
<text x="114.1" y="50.3">10uF/8/10V</text>
<text x="116.8" y="48.6">C7</text>
<text x="121.5" y="50.5">100nF/6/25V</text>
<text x="29.5" y="58.9">51K/6/1%</text>
<text x="29.6" y="57.8">R8</text>
<text x="92.5" y="54.8">8.25K/6/1%</text>
<text x="134" y="71">Q1</text>
<text x="155.2" y="71.2">T_3V3_1</text>
<text x="40.2" y="74.4">U3</text>
<text x="56.7" y="76.2">1uH</text>
<text x="91.2" y="73">T_3V3_2</text>
<text x="134" y="72.5">AO3415</text>
<text x="12.2" y="81.4">10uF/8/10V</text>
<text x="13" y="80.1">C11</text>
<text x="20.7" y="78.7">C12</text>
<text x="20.7" y="79.9">100nF/6/25V</text>
<text x="30" y="80.8">R9</text>
<text x="30" y="82">10K/6/1%</text>
<text x="61" y="81.3">30K/1%</text>
<text x="61.4" y="80.2">R10</text>
<text x="66.7" y="82.7">C14</text>
<text x="73.8" y="82.9">C16</text>
<text x="81.6" y="82">C17</text>
<text x="116" y="81.7">100nF/6/25V</text>
<text x="119.7" y="78.8">C13</text>
<text x="128.1" y="81.8">10K/6/1%</text>
<text x="128.4" y="80.3">R11</text>
<text x="136.9" y="83.7">10uF/8/10V</text>
<text x="139.7" y="81.9">C15</text>
<text x="147.5" y="81">C18</text>
<text x="172.5" y="80.8">R12</text>
<text x="172.5" y="82.3">4.7K/4/1%</text>
<text x="61.2" y="89.8">R13</text>
<text x="64.9" y="84.4">10uF/8/10V</text>
<text x="71.6" y="84.7">10uF/8/10V</text>
<text x="78.2" y="85">100nF/6/25V</text>
<text x="137.8" y="88.1">Q2</text>
<text x="144" y="84">100nF/6/25V</text>
<text x="172.5" y="86.4">LED1</text>
<text x="172.5" y="87.9">POWER_LED</text>
<text x="46.8" y="91.1">MP2143DJ</text>
<text x="61.2" y="91.1">6.8K/6/1%</text>
<text x="112.4" y="90.6">R14</text>
<text x="117.4" y="90.6">1K/6/1%</text>
<text x="125" y="94.7">R15</text>
<text x="124.6" y="96.2">10K/6/1%</text>
<text x="66.1" y="113.5">U4</text>
<text x="76.3" y="113">R16</text>
<text x="82.1" y="112.7">C19</text>
<text x="136" y="112.3">T_4G1</text>
<text x="12.6" y="117.5">C20</text>
<text x="21.2" y="117.8">C21</text>
<text x="76.4" y="114.3">0R/6/5%</text>
<text x="82" y="114">100nF/6/25V</text>
<text x="90.7" y="115.3">L3</text>
<text x="90.7" y="116.6">4.7uH/5.2X5.4/3A</text>
<text x="96.7" y="119.9">R20</text>
<text x="103.5" y="119.8">C22</text>
<text x="9.1" y="120.2">10uF/8/25V</text>
<text x="21.2" y="120.2">100nF/6/25V</text>
<text x="30.4" y="123.1">10K/6/1%</text>
<text x="32.5" y="122">R18</text>
<text x="40.1" y="121.9">R17</text>
<text x="41.2" y="125.7">C26</text>
<text x="44.6" y="121.9">100K/6/1%</text>
<text x="51" y="125.2">R21</text>
<text x="58.6" y="125.6">C27</text>
<text x="66.2" y="124.5">MP1495S</text>
<text x="75.7" y="123.1">R19</text>
<text x="80.2" y="123.1">15K/6/1%</text>
<text x="94.6" y="121">43K/6/1%</text>
<text x="103.5" y="122.2">15pF/6/25V</text>
<text x="109.6" y="123.2">10uF/8/10V</text>
<text x="112.1" y="121.5">C23</text>
<text x="116.5" y="123.5">10uF/8/10V</text>
<text x="119.2" y="121.8">C24</text>
<text x="124" y="123.7">100nF/6/25V</text>
<text x="127.1" y="120.9">C25</text>
<text x="41" y="126.9">100nF/6/25V</text>
<text x="50.9" y="126.6">10K/6/1%</text>
<text x="57.3" y="126.7">1nF/6/25V</text>
<text x="94.6" y="128">13K/6/1%</text>
<text x="96.7" y="126.9">R22</text>
</g>
<text font-size="1.1" fill="#00f" x="66" y="20.7">+</text>
<g font-size="1.1" fill="#004080">
<text x="63.7" y="47.8">AAM</text>
<text x="63.7" y="42.8">IN</text>
<text x="63.7" y="45.3">EN</text>
<text x="63.7" y="46.6">VCC</text>
<text x="67.7" y="42.8">BST</text>
<text x="68.1" y="45.3">SW</text>
<text x="63.7" y="49">GND</text>
<text x="68.5" y="49">FB</text>
<text x="39.9" y="76.9">VIN</text>
<text x="45.6" y="76.9">SW</text>
<text x="39.9" y="81.9">EN</text>
<text x="45" y="81.9">OUT</text>
<text x="39.9" y="86.9">PG</text>
<text x="43.6" y="88.3" transform="rotate(-90 43.6 88.3)">PGND</text>
<text x="44.8" y="88.3" transform="rotate(-90 44.8 88.3)">AGND</text>
<text x="46" y="86.9">FB</text>
<text x="65.8" y="116">IN</text>
<text x="65.8" y="118.5">EN</text>
<text x="65.8" y="119.7">VCC</text>
<text x="69.8" y="116">BST</text>
<text x="70.2" y="118.5">SW</text>
<text x="65.8" y="121">AAM</text>
<text x="65.8" y="122.2">GND</text>
<text x="70.6" y="122.2">FB</text>
</g>
<g font-size="1.1" fill="#f00">
<text x="14.4" y="54.2">{5} POWER_EN</text>
<text x="97.5" y="91">{2}</text>
<text x="100.1" y="91">PMIC_ON_REQ</text>
<text x="4.9" y="129.2">{2}</text>
<text x="7.5" y="129.2">4G_POWER_EN</text>
<text x="18.8" y="128.6">SNVS_TAMPER5</text>
</g>
<text font-size="1.1" fill="#808040" x="27.3" y="58.4">DNP</text>
<g font-size=".9">
<text x="21.6" y="1">5</text>
<text x="62.2" y="1">4</text>
<text x="102.8" y="1">3</text>
<text x="143.5" y="1">2</text>
<text x="184.1" y="1">1</text>
<text x=".3" y="19.9">D</text>
<text x="204.8" y="19.9">D</text>
<text x=".3" y="55.7">C</text>
<text x="204.8" y="55.7">C</text>
<text x=".3" y="91.4">B</text>
<text x="204.8" y="91.4">B</text>
<text x=".3" y="127.2">A</text>
<text x="204.8" y="127.2">A</text>
<text x="21.6" y="145.2">5</text>
<text x="62.2" y="145.2">4</text>
<text x="102.8" y="145.2">3</text>
<text x="143.5" y="145.2">2</text>
<text x="184.1" y="145.2">1</text>
</g>
</svg>
